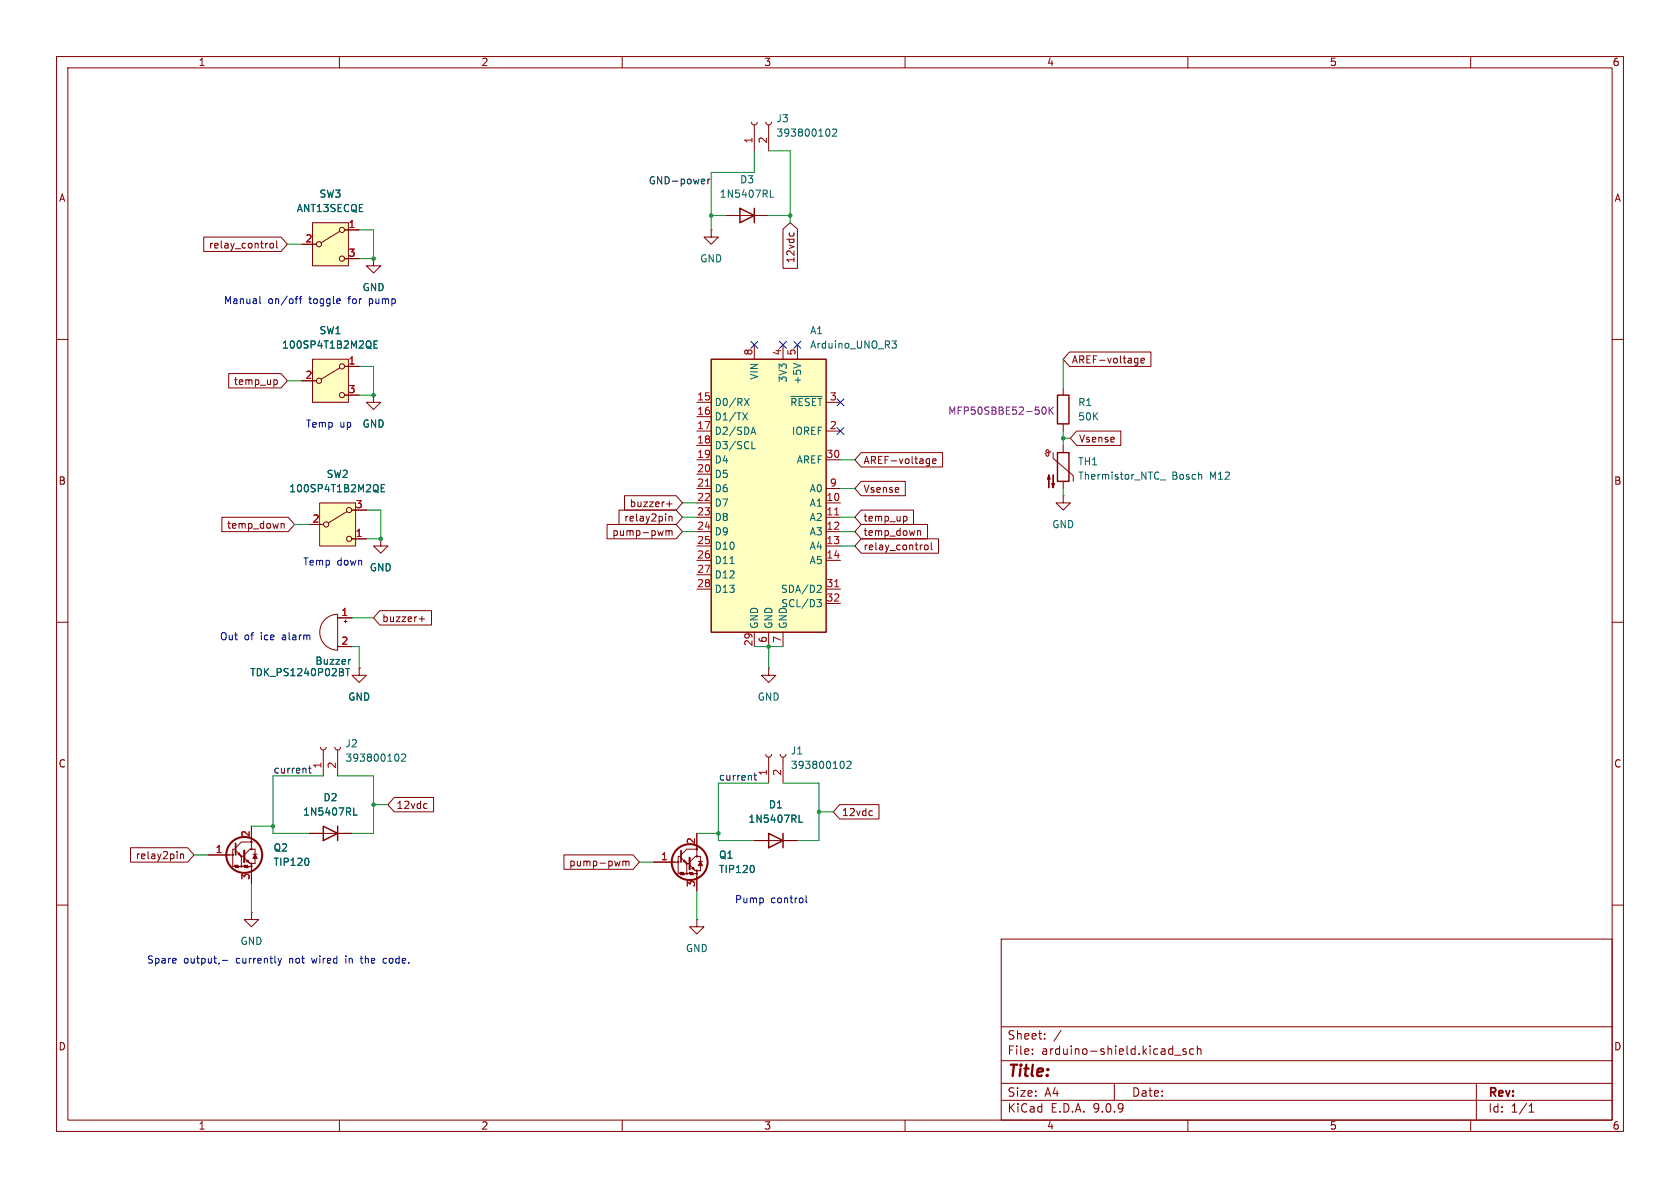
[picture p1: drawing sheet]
<svg xmlns="http://www.w3.org/2000/svg" width="297mm" height="210mm" viewBox="0 0 297 210" stroke-linecap="round" stroke-linejoin="round" font-family="sans-serif">
<g fill="none" stroke="#840000" stroke-width=".18">
<path d="M10 10h277v190h-277zM12 12h273v186h-273zM60 10v2M110 10v2M160 10v2M210 10v2M260 10v2M10 60h2M285 60h2M10 110h2M285 110h2M10 160h2"/>
<path d="M177 166h108v32h-108zM285 160h2M60 198v2M110 198v2M160 198v2M177 194.5h108M177 191.5h108M177 187.5h108M177 181.5h108M182.5 186.3v.1M182.5 185.5v.1M184.7 183.6v.1"/>
<path d="M184.7 182.8v.1M187.6 182.1l-1.3 2M197 191.5v3M207.7 186.5h1.1M209.7 185.5l-.4-.1-.2 .2 .1 .2 .5 .2v.3h-.6M210 198v2M211 185.5l-.4-.1-.3 .3v.4l.2 .2h.5M211.7 185.5l.2-.1 .3 .1 .1 .9M211.7 184.9v1.5M260 198v2M261 191.5v6.5M270.3 196.6h.9"/>
<path d="M270.3 195.5l.4-.4v1.5"/>
</g>
<path d="M55.2 63.5h6.4v7.6h-6.4z" fill="#ffffc2"/>
<g fill="none" stroke="#840000" stroke-width=".18">
<path d="M53.3 67.3h2.6M55.2 63.5h6.4v7.6h-6.4zM60.1 65l-3.3 2.1M61 64.8h2.5M61 69.9h2.5M66 69.9v1.2h1.3l-1.3 1.3-1.2-1.3h1.2M66 69.9h.1M57.4 109.5a3.2 3.2 0 0 1 2.3-.9v6.3a3.2 3.2 0 0 1-2.9-1.9 3.2 3.2 0 0 1 .6-3.5zM59.7 109.2h2.5M59.7 114.3h2.5M60.8 109.9h.5M61.1 109.6v.5"/>
<path d="M135.9 118.1v1.3h1.3l-1.3 1.3-1.3-1.3h1.3M135.9 118.1h.1M135.4 133.4l.1 .3 .4 .2 .4-.2 .1-.3M135.9 133.9v4.5M137.9 133.4l.2 .3 .3 .2 .4-.2 .1-.3M138.4 133.9v4.5M54.6 147.3h7.6M133.3 148.6h7.7"/>
<circle cx="56.4" cy="67.3" r=".46"/>
<circle cx="60.5" cy="69.9" r=".46"/>
<circle cx="60.5" cy="64.8" r=".46"/>
</g>
<path d="M66.1 60.9h.5M66.7 60.3h-.6v1.2h.6M61.1 118.2h.7M61.5 118.2v1.3M62 116.6h-.3M149.1 134.6l.1 .4-.1 .8M149.7 134.7l.5-.1 .3 .3-.8 .9h.8M62.5 142.8v1.3h.6M141.3 144.1v1.3h.6" fill="none" stroke="#006464" stroke-width=".18"/>
<path d="M57.1 146.1l2.6 1.2-2.6 1.3zM59.7 146.1v2.5M135.9 147.3l2.5 1.3-2.5 1.3zM138.4 147.3v2.6" fill="none" stroke="#840000" stroke-width=".25"/>
<path d="M55.2 39.4h6.4v7.6h-6.4z" fill="#ffffc2"/>
<g fill="none" stroke="#840000" stroke-width=".18">
<path d="M55.2 39.4h6.4v7.6h-6.4zM53.3 43.2h2.6M60.1 40.9l-3.3 2M61 40.6h2.5M61 45.7h2.5M66 45.7v1.3h1.3l-1.3 1.3-1.2-1.3h1.2M66 45.7h.1M67.3 95.3v1.2h1.3l-1.3 1.3-1.3-1.3h1.3M67.3 95.3h.1"/>
<circle cx="56.4" cy="43.2" r=".46"/>
<circle cx="60.5" cy="40.6" r=".46"/>
<circle cx="60.5" cy="45.7" r=".46"/>
</g>
<path d="M56.5 88.9h6.4v7.6h-6.4z" fill="#ffffc2"/>
<g fill="none" stroke="#840000" stroke-width=".18">
<path d="M54.6 92.7h2.5M56.5 88.9h6.4v7.6h-6.4zM61.3 90.4l-3.3 2.1M62.2 90.2h2.6M62.2 95.3h2.6"/>
<circle cx="57.7" cy="92.7" r=".46"/>
<circle cx="61.7" cy="90.2" r=".46"/>
<circle cx="61.7" cy="95.3" r=".46"/>
</g>
<path d="M67.4 86.3h.4M68 85.7h-.6v1.2h.6" fill="none" stroke="#006464" stroke-width=".18"/>
<path d="M125.7 63.5h20.3v48.3h-20.3z" fill="#ffffc2"/>
<path d="M130.8 36.8l2.5 1.3-2.5 1.3zM133.3 36.8v2.6M125.7 63.5h20.3v48.3h-20.3zM186.9 69.9h2.1v5h-2.1zM186.9 80h2.1v5.1h-2.1z" fill="none" stroke="#840000" stroke-width=".25"/>
<g fill="none" stroke="#840000" stroke-width=".18">
<path d="M128.3 38.1h7.6M132.8 21.6l.2 .3 .4 .2 .3-.2 .2-.3M133.3 22.1v4.6M135.4 21.6l.1 .3 .4 .2 .4-.2 .1-.3M135.9 22.1v4.6M36 41.9h13.7l1.1 1.3-1.1 1.3h-13.7zM47.8 43.1l.3-.1 .3 .2v.4l-.3 .3-.3-.1-.1-.2zM48.9 42.6v1.1l.2 .2M53.3 43.2h2.6M61 40.6h2.5M61 45.7h2.5M66 45.7h.1"/>
<path d="M125.7 40.6v1.3h1.3l-1.3 1.3-1.2-1.3h1.2M125.7 40.6h.1M138.4 40.5l1.3-1.1 1.3 1.1v6.9h-2.6zM139.6 41.1l-.1 .4M140.3 41.1l.1 .4M40.4 66h9.3l1.1 1.3-1.1 1.3h-9.3zM48.5 67.1l.4 .1 .1 .2v.5l-.5 .1M53.3 67.3h2.6M61 64.8h2.5M61 69.9h2.5M66 69.9h.1M123.2 71.1h2.5"/>
<path d="M123.2 73.7h2.5M123.2 76.2h2.5M123.2 78.7h2.5M133.3 61v2.5M138.4 61v2.5M141 61v2.5M146 71.1h2.6M146 76.2h2.6M185.4 79.8v.6l-.1 .2h-.3l-.2-.5M185.4 79.8l-.2-.3-.3 .3 .1 .2h.3l.5-.2M188 68.6v1.3M188 74.9v1.3"/>
<path d="M188 78.7v1.3M189.1 62.2h14.4v2.6h-14.4l-1.1-1.3zM190.3 76.2h7.8v2.5h-7.8l-1.1-1.2zM200.8 63.3l.4 .1M201.2 64.1l-.4 .1M201.2 63.3v1.1l-.3 .2M201.7 63.7l.6-.1-.1-.2-.3-.1-.2 .2 .1 .6h.4M39.2 91.4h11.8l1.1 1.3-1.1 1.3h-11.8zM49.7 92.5v.9M49.7 92.7l.2-.2 .3 .1v.8M54.6 92.7h2.5M62.2 90.2h2.6"/>
<path d="M62.2 95.3h2.6M67.3 95.3h.1M107.3 92.7h12.2l1.1 1.3-1.1 1.3h-12.2zM109.4 90.2h10.1l1.1 1.2-1.1 1.3h-10.1zM110.4 87.6h9.1l1.1 1.3-1.1 1.3h-9.1zM117.7 93.8v.9M117.7 93.9l.4-.1 .2 .2M117.9 89.1h.9M118.3 91.4l.2-.1h.3v.8M118.3 94l.2-.2 .3 .1v.8M118.3 91.3v.8M118.3 94v.7"/>
<path d="M118.3 88.6v1M123.2 81.3h2.5M123.2 83.8h2.5M123.2 86.4h2.5M123.2 88.9h2.5M123.2 91.4h2.5M123.2 94h2.5M123.2 96.5h2.5M123.2 99.1h2.5M146 81.3h2.6M146 86.4h2.6M146 88.9h2.6"/>
<path d="M146 91.4h2.6M146 94h2.6M146 96.5h2.6M146 99.1h2.6M152.2 80h14.4v2.6h-14.4l-1.1-1.3zM152.2 90.2h9.3v2.5h-9.3l-1.1-1.3zM152.2 95.2h13.7v2.6h-13.7l-1.1-1.3zM152.2 92.7h11.8v2.6h-11.8l-1.1-1.3zM152.2 85.1h7.8v2.5h-7.8l-1.1-1.2zM159.9 91.3h.3l.1 .2v.5l-.4 .1M162.2 93.9l.2-.1 .3 .1 .1 .8M162.2 93.8v.9"/>
<path d="M163.5 96.5l.2-.2 .3 .2 .1 .4-.1 .2-.3 .1-.2-.1zM164 81.1l.3 .1M164.3 81.1v1l-.2 .3M164.3 81.9l-.3 .1M164.6 95.9v1.1l.2 .2M164.9 81.5l.6-.1-.1-.2-.3-.1-.2 .2v.6h.5M186.2 80v1l3.5 3.1v1M188 87.6v1.3h1.2l-1.2 1.3-1.3-1.3h1.3M188 87.6h.1M188 85.1v1.3M59.7 109.2h2.5M59.7 114.3h2.5"/>
<path d="M63.5 118.1v1.3h1.3l-1.3 1.3-1.3-1.3h1.3M63.5 118.1h.1M67.2 107.9h9.1v2.6h-9.1l-1.2-1.3zM74.1 109.4h1M74.6 108.9v1M123.2 101.6h2.5M123.2 104.1h2.5M133.3 111.8v2.5M135.9 111.8v2.5M138.4 111.8v2.5M146 104.1h2.6M146 106.7h2.6"/>
<path d="M56.6 132.1l.2 .3 .4 .2 .3-.2 .2-.3M57.1 132.6v4.6M59.2 132.1l.1 .3 .4 .2 .4-.2 .1-.3M59.7 132.6v4.6M23.1 149.9h10.1l1.1 1.2-1.1 1.3h-10.1zM31.9 151v.8M31.9 151.1l.2-.1h.3l.1 .8M36.8 151.1h4.2M41.7 149.9l1-1.1h1.7v1.3h-.2l-1 1M41.7 150.1h-.6v3.1h.3l.1-.3 .2 .5 .1-.5 .1 .5 .1-.5 .2 .5 .1-.2h.4M41.7 150.4l1 1h.5M42.3 150.7l.2 .6-.5-.3z"/>
<path d="M42.7 151.4v1.8h.4l.1-.3 .1 .5 .1-.5 .2 .5 .1-.5 .1 .5 .1-.2h.5M43.2 151.6l1 1.1h.2v.5M43.6 152.3l.2-.3 .3 .5zM44.4 146.1v2.6M44.4 153.2v3M44.4 150.1h.7v.9M44.7 151h.8M45.1 151.8v.9h-.7M54.6 147.3h2.5M59.7 147.3h2.5M69.7 141h6.9v2.5h-6.9l-1.1-1.3zM75.1 142.1h.4"/>
<path d="M75.5 142.8l-.4 .1M99.7 151.1h12.2l1.1 1.3-1.1 1.3h-12.2zM110.1 152.2v.9M110.1 152.3l.4-.1 .2 .2M110.7 152.4l.1-.2 .3 .1 .1 .8M110.7 152.4v.7M115.6 152.4h4.2M120.4 151.1l1-1h1.8v1.3h-.3l-1 1M120.4 151.4h-.5v3h.2l.2-.2 .1 .5 .1-.5 .1 .5 .2-.5 .1 .5 .1-.3h.4M120.4 151.6l1 1.1h.5M120.8 152.3l.2-.3 .3 .5zM121.4 152.7v1.7h.4l.1-.2 .1 .5 .2-.5 .1 .5 .1-.5 .2 .5 .1-.3h.5"/>
<path d="M121.9 152.9l1 1h.3v.5M122.3 153.5l.3-.2 .2 .5zM123.2 147.3v2.7M123.2 154.4v3.1M123.2 151.4h.6v.9M123.4 152.3h.8M123.8 153v.9h-.6M133.3 148.6h2.6M138.4 148.6h2.6M148.4 142.2h7v2.6h-7l-1.1-1.3zM153.9 143.3l.3 .1M154.2 144.1l-.3 .1"/>
<path d="M44.4 161.3v1.3h1.3l-1.3 1.2-1.2-1.2h1.2M44.4 161.3h.1M123.2 162.6v1.2h1.3l-1.3 1.3-1.3-1.3h1.3M123.2 162.6h.1"/>
<circle cx="41.1" cy="151.1" r=".13"/>
<circle cx="42.7" cy="151.4" r=".13"/>
<circle cx="42.7" cy="153.2" r=".13"/>
<circle cx="44.4" cy="153.2" r=".13"/>
<circle cx="44.4" cy="148.8" r=".13"/>
<circle cx="44.4" cy="152.7" r=".13"/>
<circle cx="44.4" cy="150.1" r=".13"/>
<circle cx="119.9" cy="152.4" r=".13"/>
<circle cx="121.4" cy="152.7" r=".13"/>
<circle cx="121.4" cy="154.4" r=".13"/>
<circle cx="123.2" cy="150.1" r=".13"/>
<circle cx="123.2" cy="153.9" r=".13"/>
<circle cx="123.2" cy="154.4" r=".13"/>
<circle cx="123.2" cy="151.4" r=".13"/>
</g>
<g fill="none" stroke="#006464" stroke-width=".18">
<path d="M136.2 33.6v1.3h.6M146.5 22.9l.2 .4-.2 .7M147.2 22.9l.5-.1 .2 .4-.8 .9h.8M66.1 60.9h.5M66.7 60.3h-.6v1.2h.6M131.3 73l.8 1.2M131.6 70.4l.8 1.3M132.1 73l-.8 1.2M132.4 70.4l-.8 1.3M132.9 76.4h.6M132.9 79.3h.6M133.2 75.5l.4 1.3"/>
<path d="M139.8 70.1h5.5M140.3 64.2l1.2 .5M157.7 60.3h.8l-.5 .5 .4 .1 .1 .4-.3 .2h-.3M67.4 86.3h.4M68 85.7h-.6v1.2h.6M129.1 99.6h.7M205.1 84.8h1M61.1 118.2h.7M61.5 118.2v1.3M62 116.6h-.3M144.4 106h.8l-.4 .5 .3 .1 .1 .4-.2 .3h-.4M144.7 103.4l.4 .1 .1 .3-.8 .9h.8"/>
<path d="M70.3 133.4l.2 .4-.2 .7M71 133.4l.5-.1 .2 .4-.8 .9h.8M54.5 151.8l.1 .4-.1 .7M62.5 142.8v1.3h.6M133.2 153.1l.1 .4-.1 .6M141.3 144.1v1.3h.6"/>
</g>
<path d="M124.7 85.9h.7M147.6 91h.7M147.6 103.7h.7" fill="none" stroke="#a90000" stroke-width=".18"/>
<g fill="#840000" stroke="#840000" stroke-width=".18">
<path d="M185.4 83.9l.3 .8h-.5l.2-.8v2.3z"/>
<path d="M186.2 83.9v2.3l-.3-.7h.5l-.2 .7z"/>
<path d="M123.8 152.3l.4 .7h-.8z"/>
<path d="M45.1 151l.4 .8h-.8z"/>
</g>
<path d="M184.3 72.2l.2-.2a.68 .68 0 0 1 .4 .6 .68 .68 0 0 1-.4 .6l-.2-.2M185.5 72v1.2M185.7 72.5l.5 .7M186.2 72l-.7 .7" fill="none" stroke="#840084" stroke-width=".18"/>
<path d="M41.7 149.1v2M120.4 150.4v2" fill="none" stroke="#840000" stroke-width=".3"/>
<path d="M43.2 150.4v2M121.9 151.6v2.1" fill="none" stroke="#840000" stroke-width=".38"/>
<g fill="none" stroke="#840000" stroke-width=".36">
<circle cx="43.2" cy="151.1" r="3.2"/>
<circle cx="121.9" cy="152.4" r="3.2"/>
</g>
<path d="M124.4 31.7l.2 .3-.6 .1M124.5 32.4l-.1 .1M125.1 31.7v.8M125.5 31.7l-.4 .2M54.5 135.8h.5M54.7 135.4v1.1l.3 .1M133.3 137.1h.5M133.5 136.6v1.1l.3 .2" fill="none" stroke="#0f0f0f" stroke-width=".18"/>
<g fill="none" stroke="#009600" stroke-width=".18">
<path d="M125.7 38.1h2.6M133.3 26.7v3.8h-7.6v10.1M135.9 38.1h3.8M135.9 26.7h3.8v12.7M50.8 43.2h2.5M63.5 40.6h2.5v5.1h-2.5M50.8 67.3h2.5M63.5 64.8h2.5v5.1h-2.5M188 63.5v5.1M188 76.2v2.5M188 77.5h1.2M52.1 92.7h2.5"/>
<path d="M64.8 90.2h2.5v5.1h-2.5M120.6 94h2.6M120.6 91.4h2.6M120.6 88.9h2.6M148.6 81.3h2.5M148.6 86.4h2.5M148.6 96.5h2.5M148.6 94h2.5M148.6 91.4h2.5M188 86.4v1.2M62.2 114.3h1.3v3.8M62.2 109.2h3.8"/>
<path d="M133.3 114.3h5.1M135.9 114.3v3.8M57.1 137.2h-8.8v10.1h6.3M59.7 137.2h6.3v10.1h-3.8M135.9 138.4h-8.9v10.2h6.3M138.4 138.4h6.4v10.2h-3.8M34.3 151.1h2.5M44.4 156.2v5.1M44.4 146.1h3.9M66 142.2h2.6M113 152.4h2.6M123.2 147.3h3.8"/>
<path d="M123.2 157.5v5.1M144.8 143.5h2.5"/>
</g>
<path d="M132.7 60.4l1.3 1.2M134 60.4l-1.3 1.2M137.8 60.4l1.2 1.2M139 60.4l-1.2 1.2M140.4 60.4l1.2 1.2M141.6 60.4l-1.2 1.2M148 75.6l1.2 1.2M148 70.5l1.2 1.2M149.2 75.6l-1.2 1.2M149.2 70.5l-1.2 1.2" fill="none" stroke="#000084" stroke-width=".18"/>
<g fill="none" stroke="#0000c2" stroke-width=".18">
<path d="M45.9 52.4v1.1l.2 .2M52.2 52.8h.5M52.7 52.4l-.3 .2M52.9 52.8h.5M53.4 52.4l-.3 .2v1.1M60.1 52.9l.1 .2-.6 .1M142.5 158.3v1.1l.2 .2M39.3 169.8h1M49.2 169.4l.3 .9M49.5 170.3l-.3 .4M49.8 169.4l-.3 .9M61.1 169v.1"/>
<path d="M61.1 169.4v.9M63.7 169.4h.5M63.9 169v1.1l.3 .2M68.3 169.5l-.3-.1-.3 .3 .1 .5h.5"/>
</g>
<g fill="#009600" stroke="#009600" stroke-width=".18">
<circle cx="48.3" cy="146.1" r=".3"/>
<circle cx="127" cy="147.3" r=".3"/>
<circle cx="66" cy="142.2" r=".3"/>
<circle cx="144.8" cy="143.5" r=".3"/>
<circle cx="66" cy="69.9" r=".3"/>
<circle cx="66" cy="45.7" r=".3"/>
<circle cx="67.3" cy="95.3" r=".3"/>
<circle cx="135.9" cy="114.3" r=".3"/>
<circle cx="125.7" cy="38.1" r=".3"/>
<circle cx="139.7" cy="38.1" r=".3"/>
<circle cx="188" cy="77.5" r=".3"/>
</g>
<text font-size="2.8" fill="#840000" x="178" y="190.9">Title:</text>
<g font-size="2.1" fill="#840000">
<text x="178" y="184">Sheet:</text>
<text x="178" y="186.7">File:</text>
<text x="184.1" y="186.7">arduino-shield.kicad_sch</text>
<text x="178" y="196.9">KiCad</text>
<text x="178" y="194.1">Size:</text>
<text x="184.7" y="194.1">A4</text>
<text x="185.7" y="196.9">E.D.A.</text>
<text x="193.3" y="196.9">9.0.9</text>
<text x="200" y="194.1">Date:</text>
<text x="263" y="194.3">Rev:</text>
<text x="263" y="196.9">Id:</text>
<text x="267.1" y="196.9">1/1</text>
</g>
<g font-size="1.8" fill="#840000">
<text x="35" y="11.9">1</text>
<text x="85" y="11.9">2</text>
<text x="135" y="11.9">3</text>
<text x="185" y="11.9">4</text>
<text x="235" y="11.9">5</text>
<text x="285" y="11.9">6</text>
<text x="10.3" y="35.9">A</text>
<text x="285.3" y="35.9">A</text>
<text x="36.8" y="44.1">relay_control</text>
<text x="140.7" y="46.6" transform="rotate(-90 140.7 46.6)">12vdc</text>
<text x="189.4" y="64.5">AREF-voltage</text>
<text x="41.2" y="68.3">temp_up</text>
<text x="152.6" y="82.2">AREF-voltage</text>
<text x="190.7" y="78.4">Vsense</text>
<text x="10.3" y="85.9">B</text>
<text x="111.2" y="89.9">buzzer+</text>
<text x="152.6" y="87.3">Vsense</text>
<text x="285.3" y="85.9">B</text>
<text x="40" y="93.7">temp_down</text>
<text x="108.1" y="94.9">pump-pwm</text>
<text x="110.2" y="92.4">relay2pin</text>
<text x="152.6" y="92.4">temp_up</text>
<text x="152.6" y="94.9">temp_down</text>
<text x="152.6" y="97.5">relay_control</text>
<text x="67.5" y="110.2">buzzer+</text>
<text x="10.3" y="135.9">C</text>
<text x="285.3" y="135.9">C</text>
<text x="70" y="143.2">12vdc</text>
<text x="148.7" y="144.5">12vdc</text>
<text x="23.9" y="152.1">relay2pin</text>
<text x="100.5" y="153.4">pump-pwm</text>
<text x="10.3" y="185.9">D</text>
<text x="285.3" y="185.9">D</text>
<text x="35" y="199.9">1</text>
<text x="85" y="199.9">2</text>
<text x="135" y="199.9">3</text>
<text x="185" y="199.9">4</text>
<text x="235" y="199.9">5</text>
<text x="285" y="199.9">6</text>
</g>
<g font-size="1.8" fill="#006464">
<text x="137.2" y="21.8">J3</text>
<text x="137.2" y="24.4">393800102</text>
<text x="56.4" y="35.2">SW3</text>
<text x="127.1" y="35.2">1N5407RL</text>
<text x="130.7" y="32.6">D3</text>
<text x="52.4" y="37.7">ANT13SECQE</text>
<text x="123.7" y="46.6">GND</text>
<text x="64" y="51.7">GND</text>
<text x="56.4" y="59.3">SW1</text>
<text x="143.1" y="59.3">A1</text>
<text x="49.8" y="61.8">100SP4T1B2M2QE</text>
<text x="143.1" y="61.8">Arduino_UNO_R3</text>
<text x="126.2" y="72">D0/RX</text>
<text x="134.2" y="67.2" transform="rotate(-90 134.2 67.2)">VIN</text>
<text x="139.3" y="67.7" transform="rotate(-90 139.3 67.7)">3V3</text>
<text x="139.6" y="72">~{RESET}</text>
<text x="141.8" y="68.1" transform="rotate(-90 141.8 68.1)">+5V</text>
<text x="190.5" y="72">R1</text>
<text x="64" y="75.8">GND</text>
<text x="126.2" y="74.5">D1/TX</text>
<text x="126.2" y="77.1">D2/SDA</text>
<text x="139.9" y="77.1">IOREF</text>
<text x="190.5" y="74.5">50K</text>
<text x="126.2" y="79.6">D3/SCL</text>
<text x="126.2" y="82.1">D4</text>
<text x="140.7" y="82.1">AREF</text>
<text x="190.5" y="82.5">TH1</text>
<text x="51" y="87.2">100SP4T1B2M2QE</text>
<text x="57.7" y="84.7">SW2</text>
<text x="126.2" y="84.7">D5</text>
<text x="126.2" y="87.2">D6</text>
<text x="126.2" y="89.8">D7</text>
<text x="143" y="87.2">A0</text>
<text x="143" y="89.8">A1</text>
<text x="190.5" y="85">Thermistor_NTC_</text>
<text x="207.2" y="85">Bosch</text>
<text x="214" y="85">M12</text>
<text x="126.2" y="92.3">D8</text>
<text x="126.2" y="94.8">D9</text>
<text x="143" y="92.3">A2</text>
<text x="143" y="94.8">A3</text>
<text x="185.9" y="93.6">GND</text>
<text x="65.3" y="101.2">GND</text>
<text x="126.2" y="97.4">D10</text>
<text x="126.2" y="99.9">D11</text>
<text x="143" y="97.4">A4</text>
<text x="143" y="99.9">A5</text>
<text x="126.2" y="102.5">D12</text>
<text x="126.2" y="105">D13</text>
<text x="138" y="105">SDA/D2</text>
<text x="138" y="107.5">SCL/D3</text>
<text x="134.2" y="111.3" transform="rotate(-90 134.2 111.3)">GND</text>
<text x="136.8" y="111.3" transform="rotate(-90 136.8 111.3)">GND</text>
<text x="139.3" y="111.3" transform="rotate(-90 139.3 111.3)">GND</text>
<text x="44.1" y="119.7">TDK_PS1240P02BT</text>
<text x="55.7" y="117.7">Buzzer</text>
<text x="61.5" y="124.1">GND</text>
<text x="133.9" y="124.1">GND</text>
<text x="61" y="132.3">J2</text>
<text x="61" y="134.8">393800102</text>
<text x="139.7" y="133.6">J1</text>
<text x="139.7" y="136.1">393800102</text>
<text x="57.1" y="141.8">D2</text>
<text x="135.8" y="143.1">D1</text>
<text x="53.5" y="144.4">1N5407RL</text>
<text x="132.2" y="145.6">1N5407RL</text>
<text x="48.3" y="153.3">TIP120</text>
<text x="48.3" y="150.7">Q2</text>
<text x="127" y="154.5">TIP120</text>
<text x="127" y="152">Q1</text>
<text x="42.4" y="167.2">GND</text>
<text x="121.2" y="168.5">GND</text>
</g>
<g font-size="1.8" fill="#a90000">
<text x="133.1" y="25.5" transform="rotate(-90 133.1 25.5)">1</text>
<text x="135.6" y="25.5" transform="rotate(-90 135.6 25.5)">2</text>
<text x="61.5" y="40.4">1</text>
<text x="53.9" y="42.9">2</text>
<text x="61.5" y="45.5">3</text>
<text x="61.5" y="64.5">1</text>
<text x="133.1" y="62.9" transform="rotate(-90 133.1 62.9)">8</text>
<text x="138.2" y="62.9" transform="rotate(-90 138.2 62.9)">4</text>
<text x="140.7" y="62.9" transform="rotate(-90 140.7 62.9)">5</text>
<text x="53.9" y="67.1">2</text>
<text x="61.5" y="69.6">3</text>
<text x="123.1" y="70.9">15</text>
<text x="146.6" y="70.9">3</text>
<text x="123.1" y="73.4">16</text>
<text x="123.1" y="75.9">17</text>
<text x="146.6" y="75.9">2</text>
<text x="123.1" y="78.5">18</text>
<text x="123.1" y="81">19</text>
<text x="123.1" y="83.6">20</text>
<text x="146" y="81">30</text>
<text x="62.8" y="89.9">3</text>
<text x="123.1" y="86.1">21</text>
<text x="123.1" y="88.6">22</text>
<text x="146" y="88.6">10</text>
<text x="146.6" y="86.1">9</text>
<text x="55.2" y="92.5">2</text>
<text x="62.8" y="95">1</text>
<text x="123.1" y="91.2">23</text>
<text x="123.1" y="93.7">24</text>
<text x="146" y="91.2">11</text>
<text x="146" y="93.7">12</text>
<text x="123.1" y="96.3">25</text>
<text x="123.1" y="98.8">26</text>
<text x="123.1" y="101.3">27</text>
<text x="146" y="96.3">13</text>
<text x="146" y="98.8">14</text>
<text x="123.1" y="103.9">28</text>
<text x="146" y="103.9">31</text>
<text x="146" y="106.4">32</text>
<text x="60.3" y="109">1</text>
<text x="135.6" y="113.7" transform="rotate(-90 135.6 113.7)">6</text>
<text x="138.2" y="113.7" transform="rotate(-90 138.2 113.7)">7</text>
<text x="60.3" y="114">2</text>
<text x="133.1" y="114.3" transform="rotate(-90 133.1 114.3)">29</text>
<text x="56.9" y="136" transform="rotate(-90 56.9 136)">1</text>
<text x="59.4" y="136" transform="rotate(-90 59.4 136)">2</text>
<text x="135.6" y="137.2" transform="rotate(-90 135.6 137.2)">1</text>
<text x="138.2" y="137.2" transform="rotate(-90 138.2 137.2)">2</text>
<text x="44.2" y="148.1" transform="rotate(-90 44.2 148.1)">2</text>
<text x="122.9" y="149.4" transform="rotate(-90 122.9 149.4)">2</text>
<text x="38" y="150.9">1</text>
<text x="44.2" y="155.6" transform="rotate(-90 44.2 155.6)">3</text>
<text x="116.8" y="152.1">1</text>
<text x="122.9" y="156.9" transform="rotate(-90 122.9 156.9)">3</text>
</g>
<g font-size="1.8" fill="#0f0f0f">
<text x="114.6" y="32.7">GND-power</text>
<text x="48.3" y="136.8">current</text>
<text x="127" y="138.1">current</text>
</g>
<g font-size="1.8" fill="#0000c2">
<text x="39.5" y="54">Manual</text>
<text x="47.4" y="54">on/off</text>
<text x="54.8" y="54">toggle</text>
<text x="61.9" y="54">for</text>
<text x="65.7" y="54">pump</text>
<text x="54" y="75.8">Temp</text>
<text x="60.1" y="75.8">up</text>
<text x="53.5" y="100.2">Temp</text>
<text x="59.6" y="100.2">down</text>
<text x="38.8" y="113.4">Out</text>
<text x="43.2" y="113.4">of</text>
<text x="46.2" y="113.4">ice</text>
<text x="50.2" y="113.4">alarm</text>
<text x="129.8" y="159.9">Pump</text>
<text x="136.3" y="159.9">control</text>
<text x="25.9" y="170.5">Spare</text>
<text x="32.4" y="170.5">output,-</text>
<text x="41.8" y="170.5">currently</text>
<text x="51.4" y="170.5">not</text>
<text x="55.6" y="170.5">wired</text>
<text x="61.7" y="170.5">in</text>
<text x="64.7" y="170.5">the</text>
<text x="68.8" y="170.5">code.</text>
</g>
<text font-size="1.8" fill="#840084" x="167.5" y="73.5">MFP50SBBE52-50K</text>
</svg>
